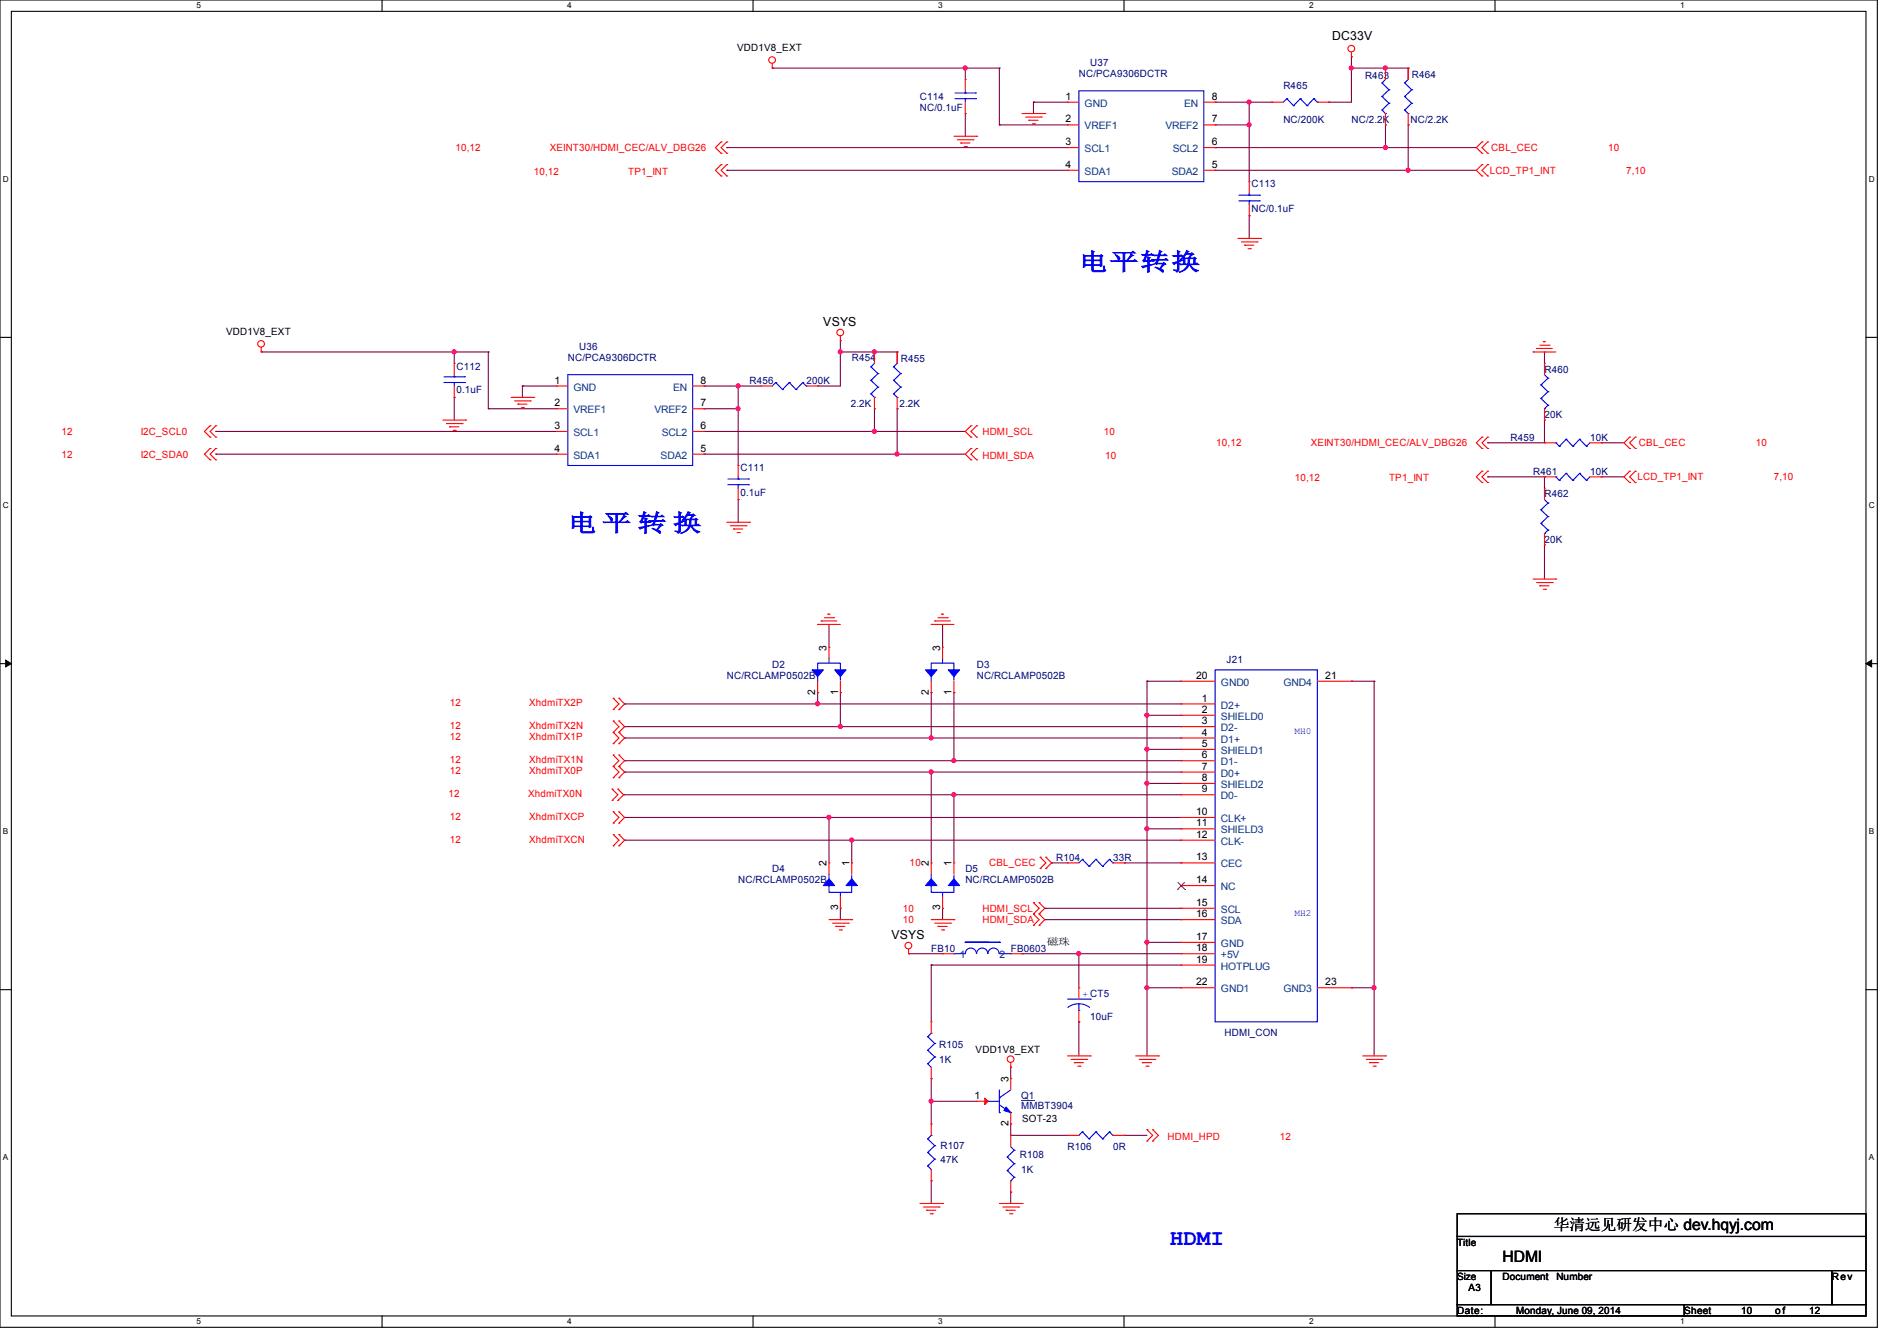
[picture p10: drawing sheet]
<svg xmlns="http://www.w3.org/2000/svg" width="297mm" height="210mm" viewBox="0 0 297 210" stroke-linecap="round" stroke-linejoin="round" font-family="sans-serif">
<path d="M0 0h293.9v207.9h-293.9zM1.8 1.8h290.3v204.3h-290.3z" fill="none" stroke="#000" stroke-width=".17"/>
<g fill="#fff">
<path d="M30.8 .2h.7v1.4h-.7z"/>
<path d="M30.8 206.2h.7v1.4h-.7z"/>
</g>
<path d="M59.8 0v1.8M59.8 206.1v1.8" fill="none" stroke="#000" stroke-width=".17"/>
<g fill="#fff">
<path d="M88.8 .2h.7v1.4h-.7z"/>
<path d="M88.8 206.2h.7v1.4h-.7z"/>
</g>
<path d="M117.9 0v1.8M117.9 206.1v1.8" fill="none" stroke="#000" stroke-width=".17"/>
<g fill="#fff">
<path d="M146.9 .2h.7v1.4h-.7z"/>
<path d="M146.9 206.2h.7v1.4h-.7z"/>
</g>
<path d="M176 0v1.8M176 206.1v1.8" fill="none" stroke="#000" stroke-width=".17"/>
<g fill="#fff">
<path d="M205 .2h.7v1.4h-.7z"/>
<path d="M205 206.2h.7v1.4h-.7z"/>
</g>
<path d="M234.1 0v1.8M234.1 206.1v1.8" fill="none" stroke="#000" stroke-width=".17"/>
<g fill="#fff">
<path d="M263.1 .2h.6v1.4h-.6z"/>
<path d="M263.1 206.2h.6v1.4h-.6z"/>
<path d="M.5 27.3h.9v1.4h-.9z"/>
<path d="M292.6 27.3h.9v1.4h-.9z"/>
<path d="M.5 78.4h.9v1.4h-.9z"/>
<path d="M292.6 78.4h.9v1.4h-.9z"/>
</g>
<path d="M0 52.8h1.8M292.1 52.8h1.8" fill="none" stroke="#000" stroke-width=".17"/>
<g fill="#fff">
<path d="M.5 129.5h.8v1.4h-.8z"/>
<path d="M292.6 129.5h.8v1.4h-.8z"/>
</g>
<path d="M0 103.9h1.8M292.1 103.9h1.8" fill="none" stroke="#000" stroke-width=".17"/>
<path d="M.9 103.4l.9 .5-.9 .5zM292.1 103.9l.9-.5v1z" fill="#000" stroke="#000" stroke-width=".16"/>
<g fill="#fff">
<path d="M.5 180.5h.8v1.4h-.8z"/>
<path d="M292.6 180.5h.8v1.4h-.8z"/>
</g>
<path d="M0 155h1.8M292.1 155h1.8M228.1 190.1h64v3.5h-64zM228.1 193.6h64v5.4h-64zM228.1 199h5.4v5.3h-5.4zM233.5 199h53.3v5.3h-53.3zM286.8 199h5.3v5.3h-5.3zM228.1 204.3h35.6v1.8h-35.6zM263.7 204.3h28.4v1.8h-28.4z" fill="none" stroke="#000" stroke-width=".17"/>
<g fill="none" stroke="#800040" stroke-width=".17">
<path d="M120.9 10.7h.1M120.9 10.7h35.6M151.1 10.7h.1M151.1 17.8h.1M151.1 10.7v1.7M151.1 17.8v3.5M156.5 10.7h.1M156.5 19.6h.1M156.5 10.7v8.9M156.5 19.6h10.6M161.8 16h.1M161.8 16v1.8"/>
<path d="M161.8 16h5.3M190.2 19.6h.1M190.2 16h.1M190.2 16h8.9M190.2 19.6h5.4M195.6 16h.1M195.6 19.6h.1M195.6 16v12.4M208 16h.1M211.6 10.7h.1M211.6 8.9h.1M211.6 10.7h8.9"/>
<path d="M211.6 8.9v7.1h-3.6M216.9 10.7h.1M216.9 19.6h.1M216.9 19.6v3.5M220.5 19.6h.1M220.5 10.7h.1M220.5 10.7v1.7M220.5 19.6v7.1M113.8 23.1h.1M113.8 26.7h.1M113.8 23.1h53.3M113.8 26.7h53.3"/>
<path d="M190.2 26.7h.1M190.2 23.1h.1M190.2 23.1h40.9M190.2 26.7h40.9M195.6 33.8h.1M195.6 33.8v3.5M216.9 23.1h.1M220.5 26.7h.1M40.9 55.1h.1M40.9 55.1h35.6M71.1 55.1h.1M71.1 55.1v1.8"/>
<path d="M76.5 55.1h.1M76.5 55.1v8.9M131.6 55.1h.1M131.6 53.3h.1M131.6 53.3v7.2h-3.6M131.6 55.1h8.9M136.9 55.1h.1M140.5 55.1h.1M140.5 55.1v1.8M241.8 55.1h.1M241.8 55.1v1.8M33.8 67.6h.1"/>
<path d="M33.8 71.1h.1M33.8 67.6h53.3M33.8 71.1h53.3M71.1 62.2h.1M71.1 62.2v3.6M76.5 64h.1M76.5 64h10.6M81.8 60.5h.1M81.8 60.5v1.7M81.8 60.5h5.3M110.2 71.1h.1M110.2 64h.1"/>
<path d="M110.2 60.5h.1M110.2 67.6h.1M110.2 67.6h40.9M110.2 71.1h40.9M110.2 60.5h8.9M110.2 64h5.4M115.6 60.5h.1M115.6 64h.1M115.6 78.2h.1M115.6 60.5v12.4M115.6 78.2v3.6M128 60.5h.1"/>
<path d="M136.9 64h.1M136.9 67.6h.1M136.9 64v3.6M140.5 64h.1M140.5 71.1h.1M140.5 64v7.1M232.9 69.3h.1M232.9 74.7h.1M232.9 74.7h8.9M241.8 74.7h.1M241.8 65.8h.1M241.8 65.8v3.5h-8.9"/>
<path d="M241.8 74.7v1.8M250.7 69.3h.1M250.7 74.7h.1M250.7 69.3h3.6M250.7 74.7h3.6M129.8 97.8h.1M129.8 97.8v3.5M147.6 97.8h.1M147.6 97.8v3.5M241.8 85.3h.1M241.8 85.3v5.4M97.8 113.8h.1"/>
<path d="M97.8 115.6h.1M97.8 119.1h.1M97.8 110.2h.1M97.8 113.8h87.1M97.8 115.6h87.1M97.8 119.1h87.1M97.8 110.2h87.1M128 108.5h.1M128 110.2h.1M128 108.5v1.7M131.6 108.5h.1M131.6 113.8h.1"/>
<path d="M131.6 108.5v5.3M145.8 108.5h.1M145.8 115.6h.1M145.8 108.5v7.1M149.4 108.5h.1M149.4 119.1h.1M149.4 108.5v10.6M179.6 106.7h.1M179.6 112h.1M179.6 117.3h.1M179.6 106.7h5.3M179.6 106.7v58.7"/>
<path d="M179.6 112h5.3M179.6 117.3h5.3M211.6 106.7h.1M211.6 106.7h3.5M215.1 106.7h.1M215.1 106.7v58.7M97.6 124.5h.1M97.6 124.5h87.3M97.8 120.9h.1M97.8 131.6h.1M97.8 128h.1M97.8 120.9h87.1"/>
<path d="M97.8 131.6h87.1M97.8 128h87.1M129.8 128h.1M129.8 128v7.1M133.3 131.6h.1M133.3 131.6v3.5M145.8 120.9h.1M145.8 120.9v14.2M149.4 124.5h.1M149.4 124.5v10.6M164.6 135.1h.1M164.6 135.1h2.5"/>
<path d="M176 135.1h.1M176 135.1h8.9M179.6 122.7h.1M179.6 129.8h.1M179.6 122.7h5.3M179.6 129.8h5.3M131.6 142.2h.1M131.6 142.2v1.8M142.2 149.4h.1M142.2 149.4h5.4M145.8 151.1h.1M145.8 151.1v8.9"/>
<path d="M145.8 151.1h39.1M147.6 142.2h.1M147.6 142.2v1.8M160 149.4h.1M160 149.4h24.9M163.6 142.2h.1M163.6 144h.1M163.6 142.2h21.3M163.6 144h21.3M168.9 149.4h.1M168.9 149.4v5.3M179.6 147.6h.1"/>
<path d="M179.6 154.7h.1M179.6 147.6h5.3M179.6 154.7h5.3M211.6 154.7h.1M211.6 154.7h3.5M215.1 154.7h.1M145.8 168.9h.1M145.8 172.5h.1M145.8 168.9v7.1M145.8 172.5h7.1M158.2 167.1h.1M158.2 176h.1"/>
<path d="M158.2 177.8h.1M158.2 167.1v1.8M158.2 176v1.8M158.2 177.8h8.9M168.9 160h.1M168.9 160v5.4M176 177.8h.1M176 177.8h3.6M145.8 184.9h.1M145.8 184.9v3.6M158.2 186.7h.1M158.2 186.7v1.8"/>
</g>
<g fill="#f0f" stroke="#f0f" stroke-width=".17">
<circle cx="145.8" cy="172.4" r=".32"/>
<circle cx="179.6" cy="112" r=".32"/>
<circle cx="179.6" cy="117.3" r=".32"/>
<circle cx="131.6" cy="113.8" r=".32"/>
<circle cx="145.8" cy="115.5" r=".32"/>
<circle cx="179.6" cy="122.7" r=".32"/>
<circle cx="149.3" cy="119.1" r=".32"/>
<circle cx="179.6" cy="129.8" r=".32"/>
<circle cx="179.6" cy="154.7" r=".32"/>
<circle cx="179.6" cy="147.6" r=".32"/>
<circle cx="145.8" cy="120.9" r=".32"/>
<circle cx="149.3" cy="124.4" r=".32"/>
<circle cx="168.9" cy="149.3" r=".32"/>
<circle cx="133.3" cy="131.6" r=".32"/>
<circle cx="129.8" cy="128" r=".32"/>
<circle cx="215.1" cy="154.7" r=".32"/>
<circle cx="128" cy="110.2" r=".32"/>
<circle cx="136.9" cy="55.1" r=".32"/>
<circle cx="71.1" cy="55.1" r=".32"/>
<circle cx="140.4" cy="71.1" r=".32"/>
<circle cx="131.6" cy="55.1" r=".32"/>
<circle cx="115.5" cy="64" r=".32"/>
<circle cx="115.5" cy="60.4" r=".32"/>
<circle cx="136.9" cy="67.5" r=".32"/>
<circle cx="151.1" cy="10.6" r=".32"/>
<circle cx="220.5" cy="26.6" r=".32"/>
<circle cx="211.6" cy="10.6" r=".32"/>
<circle cx="195.6" cy="16" r=".32"/>
<circle cx="195.6" cy="19.5" r=".32"/>
<circle cx="216.9" cy="23.1" r=".32"/>
<circle cx="216.9" cy="10.6" r=".32"/>
</g>
<g fill="none" stroke="#f00" stroke-width=".17">
<path d="M120.9 10.7h.1M120.9 9.9v.8M151.1 12.4h.1M151.1 17.8h.1M151.1 12.4v1.8M151.1 16v1.8M160 17.8h3.6M160.6 18.3h2.4M161.1 18.8h.1M161.1 18.8h1.4M161.6 19.4h.4M162 19.4h.1"/>
<path d="M163 18.3h.1M163.6 17.8h.1M167.1 16h.1M167.1 19.6h.1M167.1 16h1.8M167.1 19.6h1.8M188.5 16h1.7M188.5 19.6h1.7M190.2 19.6h.1M190.2 16h.1M199.1 16h.1M199.1 16h1.8"/>
<path d="M206.2 16h1.8M208 16h.1M211.6 8.9h.1M211.6 8.2v.7M216.9 10.7h.1M216.9 19.6h.1M216.9 10.7v1.7M216.9 17.8v1.8M220.5 10.7h.1M220.5 19.6h.1M220.5 10.7v1.7M220.5 17.8v1.8"/>
<path d="M112.9 22.2h.1M112.9 24h.1M112.9 25.8h.1M112.9 27.6h.1M112.9 22.2l-.9 .9 .9 .9M112.9 25.8l-.9 .9 .9 .9M113.8 24h.1M113.8 22.2h.1M113.8 25.8h.1M113.8 27.6h.1M113.8 22.2l-.9 .9 .9 .9M113.8 25.8l-.9 .9 .9 .9"/>
<path d="M149.4 21.3h3.5M149.9 21.9h2.5M150.4 22.4h.1M150.4 22.4h1.4M151 22.9h.3M151.3 22.9h.1M152.4 21.9h.1M152.9 21.3h.1M167.1 23.1h.1M167.1 26.7h.1M167.1 23.1h1.8M167.1 26.7h1.8"/>
<path d="M188.5 23.1h1.7M188.5 26.7h1.7M190.2 26.7h.1M190.2 23.1h.1M193.8 37.3h3.6M194.4 37.9h2.4M194.9 38.4h.1M194.9 38.4h1.4M195.4 38.9h.3M195.6 28.4h.1M195.6 33.8h.1M195.6 28.4v1.8"/>
<path d="M195.6 32v1.8M195.7 38.9h.1M196.8 37.9h.1M197.4 37.3h.1M232 22.2h.1M232 24h.1M232 25.8h.1M232 27.6h.1M232 22.2l-.9 .9 .9 .9M232 25.8l-.9 .9 .9 .9M232.9 24h.1M232.9 22.2h.1"/>
<path d="M232.9 27.6h.1M232.9 25.8h.1M232.9 22.2l-.9 .9 .9 .9M232.9 25.8l-.9 .9 .9 .9M40.9 55.1h.1M40.9 54.4v.7M71.1 56.9h.1M71.1 56.9v1.8M131.6 53.3h.1M131.6 52.6v.7M136.9 55.1h.1M136.9 55.1v1.8"/>
<path d="M140.5 55.1h.1M140.5 55.1v1.8M240 55.1h.1M240 55.1h3.6M240.6 54.6h.1M240.6 54.6h2.4M241.1 54.1h1.4M241.6 53.5h.1M241.6 53.5h.4M241.8 56.9h.1M241.8 56.9v1.8M242.5 54.1h.1"/>
<path d="M32.9 66.7h.1M32.9 68.5h.1M32.9 70.2h.1M32.9 72h.1M32.9 66.7l-.9 .9 .9 .9M32.9 70.2l-.9 .9 .9 .9M33.8 68.5h.1M33.8 66.7h.1M33.8 72h.1M33.8 70.2h.1M33.8 66.7l-.9 .9 .9 .9M33.8 70.2l-.9 .9 .9 .9"/>
<path d="M69.3 65.8h3.6M69.9 66.3h2.4M70.4 66.8h.1M70.4 66.8h1.4M71 67.4h.3M71.1 62.2h.1M71.1 60.5v1.7M71.3 67.4h.1M72.3 66.3h.1M72.9 65.8h.1M80 62.2h3.6M80.6 62.8h2.4"/>
<path d="M81.1 63.3h.1M81.1 63.3h1.4M81.6 63.8h.4M82 63.8h.1M83 62.8h.1M83.6 62.2h.1M87.1 60.5h.1M87.1 64h.1M87.1 67.6h.1M87.1 71.1h.1M87.1 60.5h1.8M87.1 64h1.8"/>
<path d="M87.1 67.6h1.8M87.1 71.1h1.8M108.5 60.5h1.7M108.5 64h1.7M108.5 67.6h1.7M108.5 71.1h1.7M110.2 71.1h.1M110.2 67.6h.1M110.2 64h.1M110.2 60.5h.1M115.6 72.9h.1M115.6 78.2h.1"/>
<path d="M115.6 72.9v1.8M115.6 76.5v1.7M119.1 60.5h.1M119.1 60.5h1.8M126.2 60.5h1.8M128 60.5h.1M136.9 64h.1M136.9 62.2v1.8M140.5 64h.1M140.5 62.2v1.8M152 66.7h.1M152 68.5h.1"/>
<path d="M152 70.2h.1M152 72h.1M152 66.7l-.9 .9 .9 .9M152 70.2l-.9 .9 .9 .9M152.9 68.5h.1M152.9 66.7h.1M152.9 72h.1M152.9 70.2h.1M152.9 66.7l-.9 .9 .9 .9M152.9 70.2l-.9 .9 .9 .9M232 68.5h.1M232 70.2h.1"/>
<path d="M232 73.8h.1M232 75.6h.1M232 73.8l-.9 .9 .9 .9M232 68.5l-.9 .8 .9 .9M232.9 70.2h.1M232.9 68.5h.1M232.9 73.8h.1M232.9 75.6h.1M232.9 73.8l-.9 .9 .9 .9M232.9 68.5l-.9 .8 .9 .9M241.8 74.7h.1M241.8 69.3h.1"/>
<path d="M241.8 65.8h.1M241.8 76.5h.1M241.8 74.7h1.8M241.8 69.3h1.8M241.8 64v1.8M241.8 76.5v1.7M248.9 74.7h1.8M248.9 69.3h1.8M250.7 74.7h.1M250.7 69.3h.1M255.1 68.5h.1M255.1 70.2h.1"/>
<path d="M255.1 73.8h.1M255.1 75.6h.1M255.1 68.5l-.8 .8 .8 .9M255.1 73.8l-.8 .9 .8 .9M256 70.2h.1M256 68.5h.1M256 75.6h.1M256 73.8h.1M256 68.5l-.9 .8 .9 .9M256 73.8l-.9 .9 .9 .9M113.8 81.8h3.5M114.3 82.3h2.5"/>
<path d="M114.9 82.8h.1M114.9 82.8h1.4M115.4 83.4h.3M115.7 83.4h.1M116.8 82.3h.1M117.3 81.8h.1M128 97.8h.1M128 97.8h3.6M128.6 97.2h.1M128.6 97.2h2.4M129.1 96.7h1.4M129.6 96.2h.1"/>
<path d="M129.6 96.2h.4M130.5 96.7h.1M145.8 97.8h.1M145.8 97.8h3.6M146.3 97.2h.1M146.3 97.2h2.5M146.9 96.7h1.4M147.4 96.2h.1M147.4 96.2h.3M148.3 96.7h.1M240 90.7h3.6M240.6 91.2h2.4"/>
<path d="M241.1 91.7h.1M241.1 91.7h1.4M241.6 92.3h.4M241.8 85.3h.1M241.8 83.6v1.7M242 92.3h.1M243 91.2h.1M243.6 90.7h.1M96 109.3h.1M96 111.1h.1M96 112.9h.1M96 114.7h.1"/>
<path d="M96 116.5h.1M96 118.2h.1M96 109.3l.9 .9-.9 .9M96 112.9l.9 .9-.9 .9M96 114.7l.9 .9-.9 .9M96 118.2l.9 .9-.9 .9M96.9 111.1h.1M96.9 109.3h.1M96.9 114.7h.1M96.9 112.9h.1M96.9 116.5h.1M96.9 118.2h.1"/>
<path d="M96.9 109.3l.9 .9-.9 .9M96.9 112.9l.9 .9-.9 .9M96.9 114.7l.9 .9-.9 .9M96.9 118.2l.9 .9-.9 .9M128 108.5h.1M128 106.7v1.8M129.8 101.3h.1M129.8 101.3v1.8M131.6 108.5h.1M131.6 106.7v1.8M145.8 108.5h.1M145.8 106.7v1.8"/>
<path d="M147.6 101.3h.1M147.6 101.3v1.8M149.4 108.5h.1M149.4 106.7v1.8M184.9 110.2h.1M184.9 112h.1M184.9 113.8h.1M184.9 115.6h.1M184.9 117.3h.1M184.9 119.1h.1M184.9 106.7h.1M184.9 110.2h5.3"/>
<path d="M184.9 112h5.3M184.9 113.8h5.3M184.9 115.6h5.3M184.9 117.3h5.3M184.9 119.1h5.3M184.9 106.7h5.3M206.2 106.7h5.4M211.6 106.7h.1M95.8 123.6h.1M95.8 125.3h.1M95.8 123.6l.9 .9-.9 .8M96 120h.1"/>
<path d="M96 121.8h.1M96 127.1h.1M96 128.9h.1M96 130.7h.1M96 132.5h.1M96 120l.9 .9-.9 .9M96 127.1l.9 .9-.9 .9M96 130.7l.9 .9-.9 .9M96.7 125.3h.1M96.7 123.6h.1M96.7 123.6l.9 .9-.9 .8M96.9 120h.1"/>
<path d="M96.9 121.8h.1M96.9 128.9h.1M96.9 127.1h.1M96.9 132.5h.1M96.9 130.7h.1M96.9 120l.9 .9-.9 .9M96.9 127.1l.9 .9-.9 .9M96.9 130.7l.9 .9-.9 .9M129.8 135.1h.1M129.8 135.1v1.8M133.3 135.1h.1M133.3 135.1v1.8"/>
<path d="M145.8 135.1h.1M145.8 135.1v1.8M149.4 135.1h.1M149.4 135.1v1.8M162.9 134.2h.1M162.9 136h.1M162.9 134.2l.8 .9-.8 .9M163.7 136h.1M163.7 134.2h.1M163.7 134.2l.9 .9-.9 .9M167.1 135.1h.1M167.1 135.1h1.8"/>
<path d="M174.2 135.1h1.8M176 135.1h.1M184.9 120.9h.1M184.9 122.7h.1M184.9 124.5h.1M184.9 128h.1M184.9 129.8h.1M184.9 131.6h.1M184.9 135.1h.1M184.9 138.7h.1M184.9 135.1h5.3M184.9 120.9h5.3"/>
<path d="M184.9 122.7h5.3M184.9 124.5h5.3M184.9 128h5.3M184.9 129.8h5.3M184.9 131.6h5.3M184.9 138.7h5.3M129.8 144h3.5M130.3 144.6h2.5M130.9 145.1h.1M130.9 145.1h1.4M131.4 145.6h.3M131.6 142.2h.1"/>
<path d="M131.6 140.5v1.7M131.7 145.6h.1M132.8 144.6h.1M133.3 144h.1M142.2 149.4h.1M142.2 148.6v.8M145.8 144h3.6M146.3 144.6h2.5M146.9 145.1h.1M146.9 145.1h1.4M147.4 145.6h.3M147.6 142.2h.1"/>
<path d="M147.6 149.4h.1M147.6 140.5v1.7M147.6 149.4h1.8M147.7 145.6h.1M148.8 144.6h.1M149.4 144h.1M158.2 149.4h1.8M160 149.4h.1M161.8 141.4h.1M161.8 143.1h.1M161.8 144.9h.1M161.8 141.4l.9 .8-.9 .9"/>
<path d="M161.8 143.1l.9 .9-.9 .9M162.7 143.1h.1M162.7 141.4h.1M162.7 144.9h.1M162.7 141.4l.9 .8-.9 .9M162.7 143.1l.9 .9-.9 .9M168.9 154.7h.1M168.9 154.7v1.8M168.9 158.2v1.8M184.9 142.2h.1M184.9 144h.1M184.9 147.6h.1"/>
<path d="M184.9 149.4h.1M184.9 151.1h.1M184.9 154.7h.1M184.9 144h5.3M184.9 149.4h5.3M184.9 142.2h5.3M184.9 147.6h5.3M184.9 151.1h5.3M184.9 154.7h5.3M206.2 154.7h5.4M211.6 154.7h.1M145.8 176h.1"/>
<path d="M145.8 168.9h.1M145.8 160h.1M145.8 160v1.8M145.8 167.1v1.8M145.8 176v1.8M152.9 172.5h.1M152.9 172.5h1.8M158.2 167.1h.1M158.2 176h.1M158.2 168.9h.1M158.2 177.8h.1M158.2 166.4v.7"/>
<path d="M158.2 168.9v1.8M158.2 174.2v1.8M158.2 177.8v1.8M167.1 177.8h.1M167.1 165.4h3.6M167.1 177.8h1.8M167.7 165.9h2.4M168.2 166.4h.1M168.2 166.4h1.4M168.7 167h.4M168.9 160h.1M169.1 167h.1"/>
<path d="M170.1 165.9h.1M170.7 165.4h.1M174.2 177.8h1.8M176 177.8h.1M177.8 165.4h3.6M178.4 165.9h2.4M178.9 166.4h.1M178.9 166.4h1.4M179.4 167h.3M179.6 176.9h.1M179.6 178.7h.1M179.6 176.9l.9 .9-.9 .9"/>
<path d="M179.7 167h.1M180.5 176.9h.1M180.5 178.7h.1M180.5 176.9l.9 .9-.9 .9M180.8 165.9h.1M181.4 165.4h.1M213.4 165.4h3.5M213.9 165.9h2.5M214.4 166.4h.1M214.4 166.4h1.5M215 167h.3M215.3 167h.1"/>
<path d="M216.4 165.9h.1M216.9 165.4h.1M144 188.5h3.6M144.6 189h2.4M145.1 189.5h.1M145.1 189.5h1.4M145.6 190.1h.4M145.8 184.9h.1M145.8 183.1v1.8M146 190.1h.1M147 189h.1M147.6 188.5h.1"/>
<path d="M156.5 188.5h3.5M157 189h2.5M157.5 189.5h.1M157.5 189.5h1.5M158.1 190.1h.3M158.2 186.7h.1M158.2 184.9v1.8M158.4 190.1h.1M159.5 189h.1M160 188.5h.1"/>
<circle cx="120.9" cy="9.4" r=".52"/>
<circle cx="211.6" cy="7.6" r=".52"/>
<circle cx="40.9" cy="53.8" r=".52"/>
<circle cx="131.6" cy="52.1" r=".52"/>
<circle cx="142.2" cy="148.1" r=".52"/>
<circle cx="158.2" cy="165.9" r=".52"/>
</g>
<g fill="none" stroke="#00f" stroke-width=".17">
<path d="M149.5 15.5h3.2M149.5 14.6h3.2M151.1 14.6h.1M151.1 15.5h.1M151.1 14.2v.4M151.1 15.5v.5M152.7 15.5h.1M152.7 14.6h.1M168.9 14.2h19.6v14.2h-19.6zM201.5 15.5h.1M201.5 15.5l-.6 .5M201.5 15.5l1 1.1"/>
<path d="M202.5 16.6h.1M203.6 15.5h.1M203.6 15.5l-1.1 1.1M203.6 15.5l1 1.1M204.6 16.6h.1M205.7 15.5h.1M205.7 15.5l-1.1 1.1M205.7 15.5l.5 .5M206.2 16h.1M216.4 13h.1M216.4 15.1h.1M216.4 17.2h.1"/>
<path d="M216.4 13l1.1 1.1M216.4 15.1l1.1 1.1M216.4 17.2l.5 .6M216.9 17.8h.1M216.9 12.4l-.5 .6M217.5 14.1h.1M217.5 16.2h.1M217.5 14.1l-1.1 1M217.5 16.2l-1.1 1M219.9 13h.1M219.9 15.1h.1M219.9 17.2h.1"/>
<path d="M219.9 13l1.1 1.1M219.9 15.1l1.1 1.1M219.9 17.2l.6 .6M220.5 17.8h.1M220.5 12.4l-.6 .6M221 14.1h.1M221 16.2h.1M221 14.1l-1.1 1M221 16.2l-1.1 1M194 31.5h3.2M194 30.6h3.2M195.6 30.6h.1"/>
<path d="M195.6 31.5h.1M195.6 30.2v.4M195.6 31.5v.5M197.2 31.5h.1M197.2 30.6h.1M69.5 59.9h3.2M69.5 59h3.2M71.1 59h.1M71.1 59.9h.1M71.1 58.7v.3M71.1 59.9v.6M72.7 59.9h.1"/>
<path d="M72.7 59h.1M88.9 58.7h19.6v14.2h-19.6zM121.5 59.9h.1M121.5 59.9l-.6 .6M121.5 59.9l1 1.1M123.6 59.9h.1M123.6 59.9l-1.1 1.1M123.6 59.9l1 1.1M125.7 59.9h.1M125.7 59.9l-1.1 1.1M125.7 59.9l.5 .6M136.4 57.4h.1"/>
<path d="M136.4 59.6h.1M136.4 57.4l1.1 1.1M136.4 59.6l1.1 1M136.9 56.9l-.5 .5M137.5 58.5h.1M137.5 58.5l-1.1 1.1M139.9 57.4h.1M139.9 59.6h.1M139.9 57.4l1.1 1.1M139.9 59.6l1.1 1M140.5 56.9l-.6 .5M141 58.5h.1"/>
<path d="M141 58.5l-1.1 1.1M241.8 58.7l.6 .5M242.4 59.2h.1M242.4 59.2l-1.1 1.1M114 75.9h3.2M114 75h3.2M115.6 75h.1M115.6 75.9h.1M115.6 74.7v.3M115.6 75.9v.6M117.2 75.9h.1M117.2 75h.1"/>
<path d="M122.5 61h.1M124.6 61h.1M126.2 60.5h.1M136.4 61.7h.1M136.4 61.7l.5 .5M136.9 62.2h.1M137.5 60.6h.1M137.5 60.6l-1.1 1.1M139.9 61.7h.1M139.9 61.7l.6 .5M140.5 62.2h.1M141 60.6h.1"/>
<path d="M141 60.6l-1.1 1.1M241.3 60.3h.1M241.3 62.4h.1M241.3 79.8h.1M241.3 60.3l1.1 1M241.3 62.4l1.1 1.1M241.3 79.8l1.1 1.1M241.8 64h.1M241.8 78.2l.6 .6M242.4 61.3h.1M242.4 63.5h.1M242.4 78.8h.1"/>
<path d="M242.4 61.3l-1.1 1.1M242.4 63.5l-.6 .5M242.4 78.8l-1.1 1M243.6 74.7h.1M243.6 69.3h.1M243.6 74.7l.5 .5M243.6 69.3l.5 .6M244.1 75.2h.1M244.1 69.9h.1M245.2 74.1h.1M245.2 68.8h.1M245.2 74.1l1.1 1.1"/>
<path d="M245.2 74.1l-1.1 1.1M245.2 68.8l1.1 1.1M245.2 68.8l-1.1 1.1M246.3 75.2h.1M246.3 69.9h.1M247.3 74.1h.1M247.3 68.8h.1M247.3 74.1l1.1 1.1M247.3 74.1l-1 1.1M247.3 68.8l1.1 1.1M247.3 68.8l-1 1.1M248.4 75.2h.1"/>
<path d="M248.4 69.9h.1M248.9 74.7l-.5 .5M248.9 69.3l-.5 .6M241.3 82h.1M241.3 82l1.1 1M241.8 83.6h.1M242.4 80.9h.1M242.4 83h.1M242.4 80.9l-1.1 1.1M242.4 83l-.6 .6M128 106v.7M128 104.9v-1.1h3.6v1.1"/>
<path d="M129.8 103.1v.7M131.6 106v.5M145.8 106v.7M145.8 104.9v-1.1h3.6v1.1M147.6 103.1v.7M149.4 106v.5M190.2 104.9h16v55.1h-16zM129.8 136.9v.7M129.8 138.7v1h3.5v-1M131.6 139.7v.8M133.3 137.1v.5M145.8 136.9v.7"/>
<path d="M145.8 138.7v1h3.6v-1M147.6 139.7v.8M149.4 137.1v.5M169.5 134.6h.1M169.5 134.6l-.6 .5M169.5 134.6l1 1.1M170.5 135.7h.1M171.6 134.6h.1M171.6 134.6l-1.1 1.1M171.6 134.6l1 1.1M172.6 135.7h.1M173.7 134.6h.1"/>
<path d="M173.7 134.6l-1.1 1.1M173.7 134.6l.5 .5M174.2 135.1h.1M149.4 149.4h.1M149.4 149.4h1.7M151.1 149.3a.87 .87 0 0 1 .9-.8 .87 .87 0 0 1 .9 .8M151.1 147.6h.1M151.1 147.6h5.4M152.9 149.3a.87 .87 0 0 1 .9-.8 .87 .87 0 0 1 .8 .8M154.7 149.3a.87 .87 0 0 1 .9-.8 .87 .87 0 0 1 .8 .8M154.7 147.6h.1M156.5 147.6h.1"/>
<path d="M156.5 149.4h1.7M158.2 149.4h.1M167.1 156.5h3.6M168.9 157.2l.7 .1 1 .5M168.9 157.2l-.7 .1-1 .5M168.9 158.2h.1M168.9 157.2v1M170.7 156.5h.1M145.2 178.4h.1M145.2 166.6h.1M145.2 164.5h.1M145.2 162.3h.1"/>
<path d="M145.2 178.4l1.1 1M145.2 166.6l.6 .5M145.2 164.5l1.1 1M145.2 162.3l1.1 1.1M145.8 177.8h.1M145.8 161.8h.1M145.8 177.8l-.6 .6M145.8 161.8l-.6 .5M146.3 179.4h.1M146.3 165.5h.1M146.3 163.4h.1M146.3 179.4l-1.1 1.1"/>
<path d="M146.3 165.5l-1.1 1.1M146.3 163.4l-1.1 1.1M154.7 172.5h.1M154.7 172.5h1.8M156.5 171.9h.1M156.5 174.2h.1M156.5 173l1.7 1.2M156.5 170.7v3.5M158.2 174.2h.1M158.2 170.7l-1.7 1.2M158.2 179.6l.6 .5M169.5 177.2h.1"/>
<path d="M169.5 177.2l-.6 .6M169.5 177.2l1 1.2M170.5 178.4h.1M171.6 177.2h.1M171.6 177.2l-1.1 1.2M171.6 177.2l1 1.2M172.6 178.4h.1M173.7 177.2h.1M173.7 177.2l-1.1 1.2M173.7 177.2l.5 .6M174.2 177.8h.1M145.2 182.6h.1"/>
<path d="M145.2 180.5h.1M145.2 182.6l.6 .5M145.2 180.5l1.1 1M146.3 181.5h.1M146.3 181.5l-1.1 1.1M157.7 181.2h.1M157.7 183.3h.1M157.7 181.2l1.1 1M157.7 183.3l1.1 1.1M158.2 184.9h.1M158.8 180.1h.1M158.8 182.2h.1"/>
<path d="M158.8 184.4h.1M158.8 180.1l-1.1 1.1M158.8 182.2l-1.1 1.1M158.8 184.4l-.6 .5"/>
</g>
<g fill="#00f" stroke="#00f" stroke-width=".17">
<path d="M157.5 173.4l.7 .8-1-.3z"/>
<path d="M145.8 137.6l.9 1.1h-1.8z" fill-rule="evenodd"/>
<path d="M149.4 137.6l.8 1.1h-1.7z" fill-rule="evenodd"/>
<path d="M129.8 137.6l.9 1.1h-1.8z" fill-rule="evenodd"/>
<path d="M133.3 137.6l.9 1.1h-1.7z" fill-rule="evenodd"/>
<path d="M144.9 104.9h1.8l-.9 1.1z" fill-rule="evenodd"/>
<path d="M148.5 104.9h1.7l-.8 1.1z" fill-rule="evenodd"/>
<path d="M127.1 104.9h1.8l-.9 1.1z" fill-rule="evenodd"/>
<path d="M130.7 104.9h1.8l-.9 1.1z" fill-rule="evenodd"/>
</g>
<path d="M159.9 172.4h2.1" fill="none" stroke="#000080" stroke-width=".16"/>
<path d="M154.2 172l.5 .5-.5 .5z" fill="#f00" stroke="#f00" stroke-width=".17"/>
<path d="M184.3 139.3h.1M184.4 138.2l1.1 1.1M185.5 138.2l-1.2 1.1M185.5 139.3h.1" fill="none" stroke="#804000" stroke-width=".16"/>
<g font-size="3.7" fill="#00f">
<text x="168.9" y="42.3">电平转换</text>
<text x="88.9" y="83.2">电 平 转 换</text>
</g>
<text font-size="3.6" fill="#00f" x="183.1" y="194.9">HDMI</text>
<g font-size="2.5">
<text x="235.2" y="197.7">HDMI</text>
<text x="243.2" y="192.7">华清远见研发中心 dev.hqyj.com</text>
</g>
<g font-size="1.9">
<text x="208.6" y="6.2">DC33V</text>
<text x="128.9" y="51">VSYS</text>
<text x="139.6" y="147">VSYS</text>
</g>
<g font-size="1.6">
<text x="115.4" y="8">VDD1V8_EXT</text>
<text x="166.8" y="15.6">1</text>
<text x="189.7" y="15.6">8</text>
<text x="166.8" y="19.2">2</text>
<text x="166.8" y="22.7">3</text>
<text x="189.7" y="22.7">6</text>
<text x="189.7" y="19.2">7</text>
<text x="166.8" y="26.3">4</text>
<text x="189.7" y="26.3">5</text>
<text x="35.4" y="52.5">VDD1V8_EXT</text>
<text x="86.8" y="60.1">1</text>
<text x="86.8" y="63.6">2</text>
<text x="109.7" y="63.6">7</text>
<text x="109.7" y="60.1">8</text>
<text x="86.8" y="67.2">3</text>
<text x="86.8" y="70.7">4</text>
<text x="109.7" y="70.7">5</text>
<text x="109.7" y="67.2">6</text>
<text x="129.4" y="101.9" transform="rotate(-90 129.4 101.9)">3</text>
<text x="147.2" y="101.9" transform="rotate(-90 147.2 101.9)">3</text>
<text x="187.3" y="106.3">20</text>
<text x="207.5" y="106.3">21</text>
<text x="127.6" y="108.8" transform="rotate(-90 127.6 108.8)">2</text>
<text x="131.2" y="108.8" transform="rotate(-90 131.2 108.8)">1</text>
<text x="145.4" y="108.8" transform="rotate(-90 145.4 108.8)">2</text>
<text x="149" y="108.8" transform="rotate(-90 149 108.8)">1</text>
<text x="188.1" y="109.9">1</text>
<text x="188.1" y="111.6">2</text>
<text x="188.1" y="113.4">3</text>
<text x="188.1" y="115.2">4</text>
<text x="188.1" y="117">5</text>
<text x="188.1" y="118.7">6</text>
<text x="188.1" y="120.5">7</text>
<text x="188.1" y="122.3">8</text>
<text x="188.1" y="124.1">9</text>
<text x="187.3" y="127.6">10</text>
<text x="187.3" y="129.4">11</text>
<text x="187.3" y="131.2">12</text>
<text x="129.4" y="135.7" transform="rotate(-90 129.4 135.7)">2</text>
<text x="133" y="135.7" transform="rotate(-90 133 135.7)">1</text>
<text x="145.4" y="135.7" transform="rotate(-90 145.4 135.7)">2</text>
<text x="149" y="135.7" transform="rotate(-90 149 135.7)">1</text>
<text x="187.3" y="134.7">13</text>
<text x="131.2" y="142.6" transform="rotate(-90 131.2 142.6)">3</text>
<text x="147.2" y="142.6" transform="rotate(-90 147.2 142.6)">3</text>
<text x="187.3" y="138.3">14</text>
<text x="187.3" y="141.9">15</text>
<text x="187.3" y="143.6">16</text>
<text x="163.9" y="147.9">磁珠</text>
<text x="187.3" y="147.2">17</text>
<text x="187.3" y="149">18</text>
<text x="187.3" y="150.7">19</text>
<text x="187.3" y="154.3">22</text>
<text x="207.5" y="154.3">23</text>
<text x="152.7" y="164.8">VDD1V8_EXT</text>
<text x="152.6" y="172.1">1</text>
<text x="157.9" y="169.5" transform="rotate(-90 157.9 169.5)">3</text>
<text x="157.9" y="176.4" transform="rotate(-90 157.9 176.4)">2</text>
<text x="160" y="175.7">SOT-23</text>
<text x="228.1" y="195.1">Title</text>
<text x="228.1" y="200.4">Size</text>
<text x="229.9" y="202.2">A3</text>
<text x="235.2" y="200.4">Document</text>
<text x="243.7" y="200.4">Number</text>
<text x="286.8" y="200.4">Rev</text>
<text x="228.1" y="205.7">Date:</text>
<text x="237.4" y="205.7">Monday, June 09, 2014</text>
<text x="263.7" y="205.7">Sheet</text>
<text x="272.6" y="205.7">10</text>
<text x="277.9" y="205.7">o f</text>
<text x="283.3" y="205.7">12</text>
</g>
<g font-size="1.6" fill="#000080">
<text x="170.7" y="10.3">U37</text>
<text x="144" y="15.7">C114</text>
<text x="144" y="17.4">NC/0.1uF</text>
<text x="168.9" y="12.1">NC/PCA9306DCTR</text>
<text x="200.9" y="13.9">R465</text>
<text x="213.7" y="12.4">R463</text>
<text x="221" y="12.3">R464</text>
<text x="200.9" y="19.2">NC/200K</text>
<text x="211.6" y="19.2">NC/2.2K</text>
<text x="220.8" y="19.2">NC/2.2K</text>
<text x="195.9" y="29.3">C113</text>
<text x="195.9" y="33.3">NC/0.1uF</text>
<text x="71.5" y="58">C112</text>
<text x="88.9" y="56.6">NC/PCA9306DCTR</text>
<text x="90.7" y="54.8">U36</text>
<text x="133.4" y="56.6">R454</text>
<text x="141" y="56.7">R455</text>
<text x="241.8" y="58.3">R460</text>
<text x="71.5" y="61.6">0.1uF</text>
<text x="117.4" y="60.1">R456</text>
<text x="126.2" y="60.1">200K</text>
<text x="133.2" y="63.7">2.2K</text>
<text x="140.8" y="63.7">2.2K</text>
<text x="241.8" y="65.4">20K</text>
<text x="236.5" y="69">R459</text>
<text x="248.9" y="69">10K</text>
<text x="115.9" y="73.8">C111</text>
<text x="115.9" y="77.7">0.1uF</text>
<text x="240" y="74.3">R461</text>
<text x="241.8" y="77.9">R462</text>
<text x="248.9" y="74.3">10K</text>
<text x="241.8" y="85">20K</text>
<text x="113.8" y="106.3">NC/RCLAMP0502B</text>
<text x="120.9" y="104.6">D2</text>
<text x="152.9" y="104.6">D3</text>
<text x="152.9" y="106.3">NC/RCLAMP0502B</text>
<text x="192" y="103.8">J21</text>
<text x="120.9" y="136.6">D4</text>
<text x="151.1" y="136.6">D5</text>
<text x="165.4" y="134.8">R104</text>
<text x="174.3" y="134.8">33R</text>
<text x="115.6" y="138.3">NC/RCLAMP0502B</text>
<text x="151.1" y="138.3">NC/RCLAMP0502B</text>
<text x="145.8" y="149">FB10</text>
<text x="158.3" y="149">FB0603</text>
<text x="170.7" y="159.7">10uF</text>
<text x="147" y="164.1">R105</text>
<text x="147" y="166.5">1K</text>
<text x="191.7" y="162.2">HDMI_CON</text>
<text x="159.9" y="172.1">Q1</text>
<text x="159.9" y="173.7">MMBT3904</text>
<text x="147.2" y="180">R107</text>
<text x="147.2" y="182.1">47K</text>
<text x="159.7" y="181.4">R108</text>
<text x="159.9" y="183.7">1K</text>
<text x="167.1" y="180.1">R106</text>
<text x="174.3" y="180.1">0R</text>
</g>
<g font-size="1.6" fill="#004080">
<text x="169.8" y="16.7">GND</text>
<text x="185.4" y="16.7">EN</text>
<text x="169.8" y="20.3">VREF1</text>
<text x="169.8" y="23.8">SCL1</text>
<text x="182.5" y="20.3">VREF2</text>
<text x="183.6" y="23.8">SCL2</text>
<text x="169.8" y="27.4">SDA1</text>
<text x="183.4" y="27.4">SDA2</text>
<text x="89.8" y="61.2">GND</text>
<text x="89.8" y="64.7">VREF1</text>
<text x="102.5" y="64.7">VREF2</text>
<text x="105.4" y="61.2">EN</text>
<text x="89.8" y="68.3">SCL1</text>
<text x="89.8" y="71.8">SDA1</text>
<text x="103.4" y="71.8">SDA2</text>
<text x="103.6" y="68.3">SCL2</text>
<text x="191.2" y="107.4">GND0</text>
<text x="200.9" y="107.4">GND4</text>
<text x="191.2" y="111">D2+</text>
<text x="191.2" y="112.7">SHIELD0</text>
<text x="191.2" y="114.5">D2-</text>
<text x="191.2" y="116.3">D1+</text>
<text x="191.2" y="118.1">SHIELD1</text>
<text x="191.2" y="119.8">D1-</text>
<text x="191.2" y="121.6">D0+</text>
<text x="191.2" y="123.4">SHIELD2</text>
<text x="191.2" y="125.2">D0-</text>
<text x="191.2" y="128.7">CLK+</text>
<text x="191.2" y="130.5">SHIELD3</text>
<text x="191.2" y="132.3">CLK-</text>
<text x="191.2" y="135.8">CEC</text>
<text x="191.2" y="139.4">NC</text>
<text x="191.2" y="143">SCL</text>
<text x="191.2" y="144.7">SDA</text>
<text x="191.2" y="148.3">GND</text>
<text x="150.3" y="150.1">1</text>
<text x="156.5" y="150.1">2</text>
<text x="191.2" y="150.1">+5V</text>
<text x="191.2" y="151.9">HOTPLUG</text>
<text x="191.2" y="155.4">GND1</text>
<text x="200.9" y="155.4">GND3</text>
</g>
<g font-size="1.6" fill="#f00">
<text x="71.3" y="23.7">10,12</text>
<text x="86.1" y="23.7">XEINT30/HDMI_CEC/ALV_DBG26</text>
<text x="233.5" y="23.7">CBL_CEC</text>
<text x="251.8" y="23.7">10</text>
<text x="83.6" y="27.4">10,12</text>
<text x="98.3" y="27.4">TP1_INT</text>
<text x="233.3" y="27.2">LCD_TP1_INT</text>
<text x="254.6" y="27.2">7,10</text>
<text x="9.6" y="68.1">12</text>
<text x="9.6" y="71.7">12</text>
<text x="22.1" y="68.1">I2C_SCL0</text>
<text x="22.1" y="71.7">I2C_SDA0</text>
<text x="153.8" y="68.1">HDMI_SCL</text>
<text x="153.8" y="71.8">HDMI_SDA</text>
<text x="172.8" y="68.1">10</text>
<text x="173" y="71.8">10</text>
<text x="190.4" y="69.9">10,12</text>
<text x="205.2" y="69.9">XEINT30/HDMI_CEC/ALV_DBG26</text>
<text x="256.6" y="69.9">CBL_CEC</text>
<text x="274.9" y="69.9">10</text>
<text x="202.7" y="75.4">10,12</text>
<text x="217.5" y="75.4">TP1_INT</text>
<text x="256.4" y="75.2">LCD_TP1_INT</text>
<text x="277.7" y="75.2">7,10</text>
<text x="70.4" y="110.6">12</text>
<text x="82.9" y="110.6">XhdmiTX2P</text>
<text x="70.4" y="114.2">12</text>
<text x="70.4" y="116">12</text>
<text x="70.4" y="119.5">12</text>
<text x="82.9" y="114.2">XhdmiTX2N</text>
<text x="82.9" y="116">XhdmiTX1P</text>
<text x="82.9" y="119.5">XhdmiTX1N</text>
<text x="70.2" y="124.8">12</text>
<text x="70.4" y="121.3">12</text>
<text x="82.7" y="124.8">XhdmiTX0N</text>
<text x="82.9" y="121.3">XhdmiTX0P</text>
<text x="70.4" y="128.4">12</text>
<text x="70.4" y="132">12</text>
<text x="82.9" y="128.4">XhdmiTXCP</text>
<text x="82.9" y="132">XhdmiTXCN</text>
<text x="142.4" y="135.7">10</text>
<text x="154.9" y="135.7">CBL_CEC</text>
<text x="141.4" y="142.8">10</text>
<text x="153.8" y="142.8">HDMI_SCL</text>
<text x="141.4" y="144.6">10</text>
<text x="153.8" y="144.6">HDMI_SDA</text>
<text x="182.8" y="178.5">HDMI_HPD</text>
<text x="200.4" y="178.5">12</text>
</g>
<g font-size="1.5" fill="#00f">
<text x="202.7" y="115">MH0</text>
<text x="202.7" y="143.5">MH2</text>
<text x="169.5" y="156.1">+ CT5</text>
</g>
<g font-size="1.3">
<text x="30.8" y="1.3">5</text>
<text x="88.8" y="1.3">4</text>
<text x="146.9" y="1.3">3</text>
<text x="205" y="1.3">2</text>
<text x="263.1" y="1.3">1</text>
<text x=".5" y="28.4">D</text>
<text x="292.6" y="28.4">D</text>
<text x=".5" y="79.5">C</text>
<text x="292.6" y="79.5">C</text>
<text x=".5" y="130.6">B</text>
<text x="292.6" y="130.6">B</text>
<text x=".5" y="181.7">A</text>
<text x="292.6" y="181.7">A</text>
<text x="30.8" y="207.4">5</text>
<text x="88.8" y="207.4">4</text>
<text x="146.9" y="207.4">3</text>
<text x="205" y="207.4">2</text>
<text x="263.1" y="207.4">1</text>
</g>
</svg>
